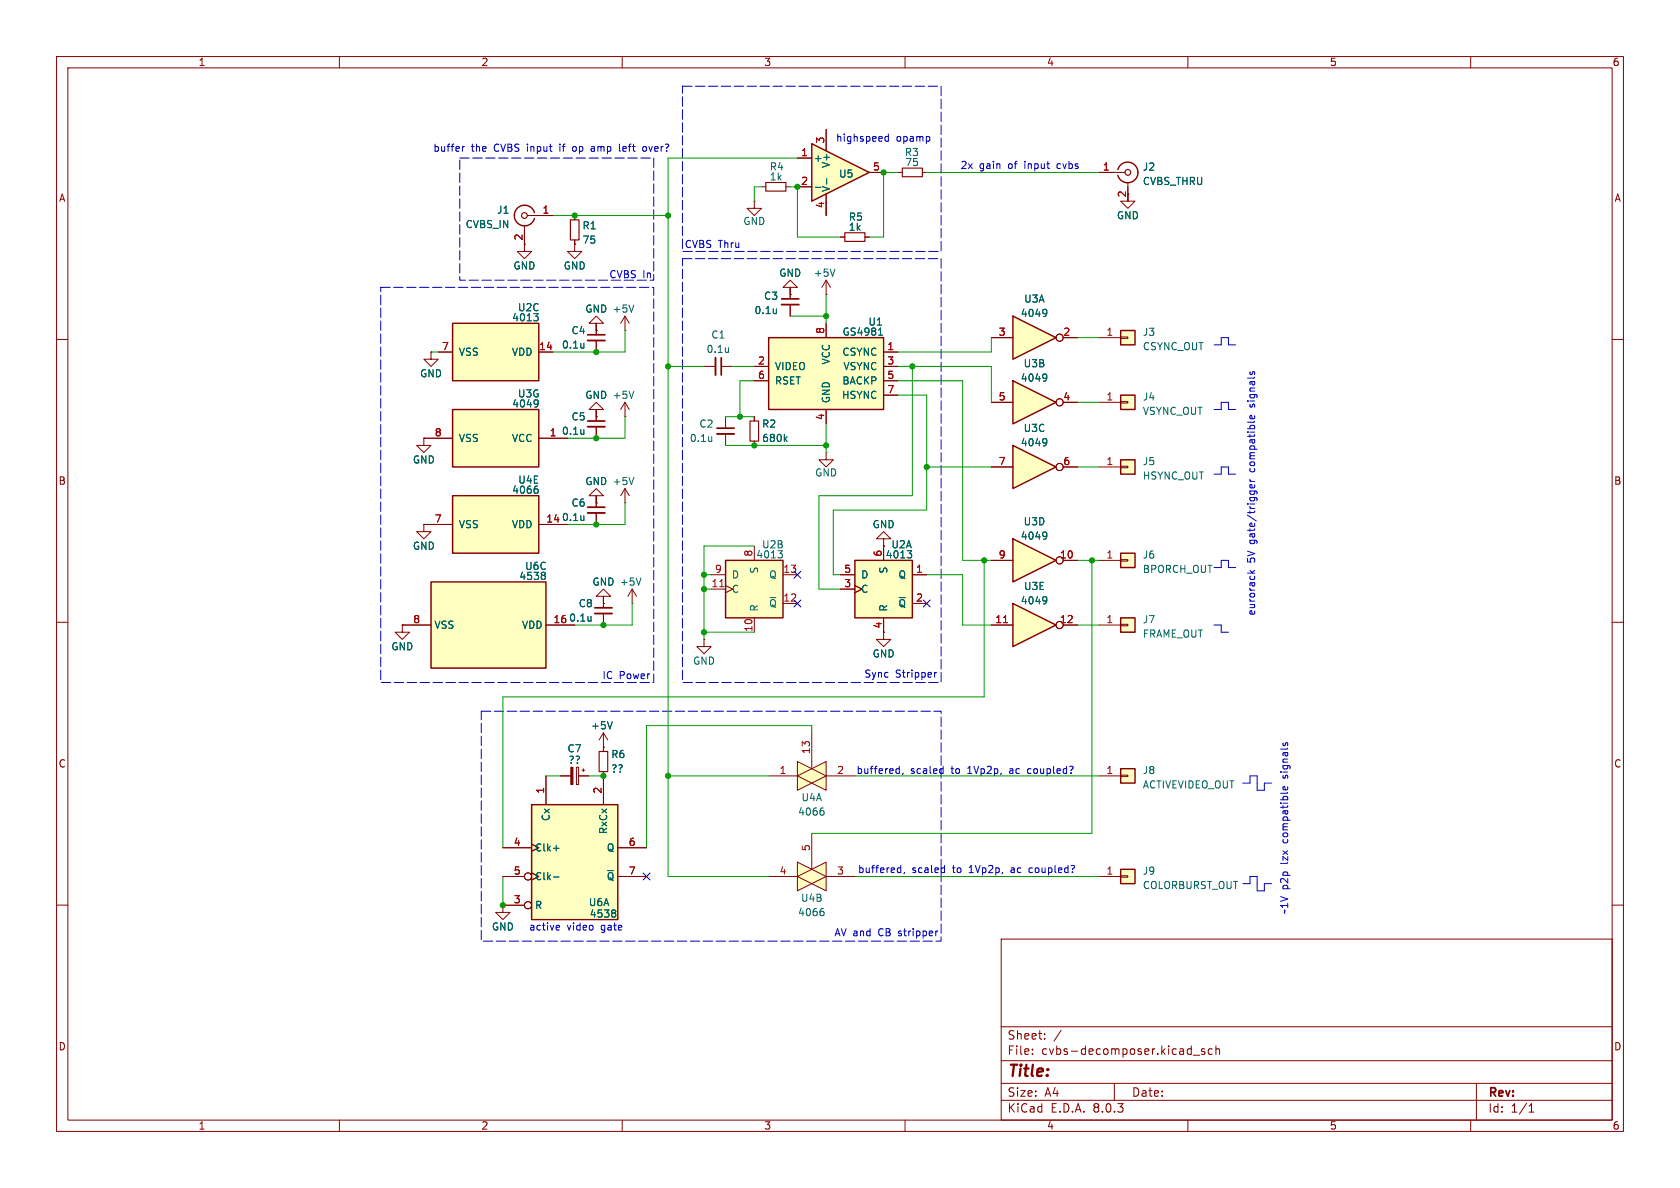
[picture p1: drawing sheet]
<svg xmlns="http://www.w3.org/2000/svg" width="297mm" height="210mm" viewBox="0 0 297 210" stroke-linecap="round" stroke-linejoin="round" font-family="sans-serif">
<g fill="none" stroke="#840000" stroke-width=".18">
<path d="M10 10h277v190h-277zM12 12h273v186h-273zM60 10v2M110 10v2M160 10v2M210 10v2M260 10v2M10 60h2M92.7 43.2v1.3h1.3l-1.3 1.2-1.3-1.2h1.3M101.6 43.2v1.3h1.3l-1.3 1.2-1.3-1.2h1.3M101.6 43.2h.1M110.5 58.4h.1"/>
<path d="M110.5 55.9l-.8 1.3M110.5 55.9v2.5M110.5 55.9l.8 1.3M285 60h2M10 110h2M106.7 105.4v2M106.7 108.5v2M285 110h2M10 160h2M285 160h2M88.9 160v1.3h1.3l-1.3 1.3-1.3-1.3h1.3M88.9 160h.1"/>
<path d="M177 166h108v32h-108zM60 198v2M110 198v2M160 198v2M177 194.5h108M177 191.5h108M177 187.5h108M177 181.5h108M182.5 186.3v.1M182.5 185.5v.1M184.7 183.6v.1M184.7 182.8v.1"/>
<path d="M187.6 182.1l-1.3 2M197 191.5v3M210 198v2M211 186.5h1.1M213 185.5l-.4-.1-.2 .2 .1 .2 .5 .2v.3h-.6M214.3 185.5l-.4-.1-.3 .3v.4l.1 .2h.6M215 185.5l.2-.1 .3 .1 .1 .9M215 184.9v1.5M260 198v2M261 191.5v6.5M270.3 196.6h.9M270.3 195.5l.4-.4v1.5"/>
</g>
<path d="M105.2 108.5h3" fill="none" stroke="#840000" stroke-width=".33"/>
<path d="M105.2 107.4h3" fill="none" stroke="#840000" stroke-width=".3"/>
<path d="M112.1 53.9l-.5 1.3M104.5 109v.8M104.5 109.7h-.1" fill="none" stroke="#006464" stroke-width=".18"/>
<g fill="#ffffc2">
<path d="M141 154.9l5-2.5v5.1z"/>
<path d="M141 152.4l5 2.5-5 2.6z"/>
</g>
<path d="M105.4 58.4v-1.2h1.3l-1.3-1.3-1.3 1.3h1.3v2M105.4 58.4h.1M105.4 60.2v2M135.9 154.9h5.1M141 154.9l5-2.5v5.1zM141 152.4l5 2.5-5 2.6zM143.5 147.3v6.4M146 154.9h5.1" fill="none" stroke="#840000" stroke-width=".18"/>
<path d="M103.2 60.7v.8M103.2 61.4v.1M145.3 160.6h.3M145.4 161.1l.3 .2v.3l-.3 .3" fill="none" stroke="#006464" stroke-width=".18"/>
<path d="M103.9 60.2h3" fill="none" stroke="#840000" stroke-width=".33"/>
<path d="M103.9 59.2h3" fill="none" stroke="#840000" stroke-width=".3"/>
<path d="M80 57.2h15.2v10.1h-15.2z" fill="#ffffc2"/>
<path d="M94.5 37.6a1.81 1.81 0 0 0-2.8-1 1.81 1.81 0 0 0 0 3 1.81 1.81 0 0 0 2.8-1M80 57.2h15.2v10.1h-15.2z" fill="none" stroke="#840000" stroke-width=".25"/>
<g fill="none" stroke="#840000" stroke-width=".18">
<path d="M92.7 39.9v3.3M93.2 38.1h4.6M101.6 38.1v.8M101.6 42.4v.8M77.5 62.2h2.5M95.2 62.2h2.6M105.4 73.7v-1.3h1.3l-1.3-1.3-1.3 1.3h1.3v2M105.4 73.7h.1M105.4 75.4v2.1M110.5 73.7h.1M110.5 71.1l-.8 1.3M110.5 71.1v2.6"/>
<path d="M110.5 71.1l.8 1.3M124.5 64.8h2M127.5 64.8h2M106.7 132.1h.1M106.7 129.5l-.8 1.3M106.7 129.5v3.3M106.7 136.4v.8M106.7 129.5l.7 1.3"/>
</g>
<path d="M94.9 55.9l.2 .3v.3l-.2 .2M95.1 55.4l-.4 .5M103.2 75.9v.9M103.2 76.7h.1M112.1 69.2l-.5 1.2M128.8 61.5v.8M128.8 62.2h-.1M108.2 127.6l-.4 1.2" fill="none" stroke="#006464" stroke-width=".18"/>
<g fill="none" stroke="#840000" stroke-width=".2">
<path d="M100.8 38.9h1.6v3.5h-1.6zM105.9 132.8h1.5v3.6h-1.5z"/>
<circle cx="92.7" cy="38.1" r=".51"/>
</g>
<path d="M103.9 75.4h3M126.5 63.2v3.1" fill="none" stroke="#840000" stroke-width=".33"/>
<path d="M103.9 74.4h3M127.5 63.2v3.1" fill="none" stroke="#840000" stroke-width=".3"/>
<path d="M198.1 153.7h2.6v2.5h-2.6z" fill="#ffffc2"/>
<path d="M133.3 73.7v.7M133.3 78v.7M194.3 154.9h3.8M198.1 154.8h1.3v.3h-1.3z" fill="none" stroke="#840000" stroke-width=".18"/>
<path d="M198.1 153.7h2.6v2.5h-2.6z" fill="none" stroke="#840000" stroke-width=".25"/>
<path d="M132.6 74.4h1.5v3.6h-1.5z" fill="none" stroke="#840000" stroke-width=".2"/>
<path d="M138.8 77.6l.3 .4M139.1 77.2l-.4 .5" fill="none" stroke="#006464" stroke-width=".18"/>
<path d="M135.9 59.7h20.3v12.7h-20.3z" fill="#ffffc2"/>
<path d="M135.9 59.7h20.3v12.7h-20.3z" fill="none" stroke="#840000" stroke-width=".25"/>
<path d="M146 57.2v2.5M128.3 73.7v2M128.3 76.7v2M133.3 64.8h2.6M133.3 67.3h2.6M146 72.4v2.5M156.2 62.2h2.5M156.2 64.8h2.5M156.2 67.3h2.5M156.2 69.9h2.5" fill="none" stroke="#840000" stroke-width=".18"/>
<path d="M155.3 59.3h.7M155.7 58v1.3M125.8 77.2v.8M125.8 77.9v.1" fill="none" stroke="#006464" stroke-width=".18"/>
<path d="M126.7 76.7h3.1" fill="none" stroke="#840000" stroke-width=".33"/>
<path d="M126.7 75.7h3.1" fill="none" stroke="#840000" stroke-width=".3"/>
<path d="M128.3 99.1h10.1v10.1h-10.1z" fill="#ffffc2"/>
<path d="M128.3 99.1h10.1v10.1h-10.1z" fill="none" stroke="#840000" stroke-width=".25"/>
<path d="M133.3 96.5v2.6M125.7 104.1h2.6M125.7 101.6h2.6M128.3 103.5l1.2 .6-1.2 .7M133.3 109.2v2.6M138.4 106.7h2.6M138.4 101.6h2.6" fill="none" stroke="#840000" stroke-width=".18"/>
<path d="M127.2 103.7h.8" fill="none" stroke="#a90000" stroke-width=".18"/>
<path d="M138.1 97.8l.2 .3v.3l-.2 .2M138.3 97.4l-.4 .4" fill="none" stroke="#006464" stroke-width=".18"/>
<path d="M151.1 99.1h10.2v10.1h-10.2z" fill="#ffffc2"/>
<path d="M151.1 99.1h10.2v10.1h-10.2z" fill="none" stroke="#840000" stroke-width=".25"/>
<path d="M156.2 96.5v2.6M124.5 113v1.3h1.2l-1.2 1.3-1.3-1.3h1.3M124.5 113h.1M148.6 101.6h2.5M148.6 104.1h2.5M151.1 103.5l1.3 .6-1.3 .7M156.2 109.2v2.6M161.3 101.6h2.5M161.3 106.7h2.5" fill="none" stroke="#840000" stroke-width=".18"/>
<path d="M160.9 97.8l.3 .3v.3l-.3 .2M161.2 97.4l-.5 .4" fill="none" stroke="#006464" stroke-width=".18"/>
<path d="M94 142.2h15.2v20.4h-15.2z" fill="#ffffc2"/>
<path d="M94 142.2h15.2v20.4h-15.2z" fill="none" stroke="#840000" stroke-width=".25"/>
<g fill="none" stroke="#840000" stroke-width=".18">
<path d="M146 80v1.3h1.3l-1.3 1.3-1.2-1.3h1.2M146 80h.1M96.5 137.2v5M106.7 137.2v5M88.9 149.9h5.1M88.9 154.9h3.8M109.2 149.9h5.1M109.2 154.9h5.1M88.9 160h3.8"/>
<circle cx="93.3" cy="154.9" r=".63"/>
<circle cx="93.3" cy="160" r=".63"/>
</g>
<path d="M97.9 150h.9M97.9 155h.9M108.6 160.9l.3 .2-.3 .3 .3 .2v.3l-.3 .2" fill="none" stroke="#006464" stroke-width=".18"/>
<path d="M198.1 109.2h2.6v2.6h-2.6z" fill="#ffffc2"/>
<path d="M156.2 95.3h-1.3l1.3-1.3 1.3 1.3h-1.3v1.2M156.2 96.5h.1M194.3 110.5h3.8M198.1 110.4h1.3v.2h-1.3z" fill="none" stroke="#840000" stroke-width=".18"/>
<path d="M198.1 109.2h2.6v2.6h-2.6z" fill="none" stroke="#840000" stroke-width=".25"/>
<g fill="#ffffc2">
<path d="M141 137.2l5-2.6v5.1z"/>
<path d="M141 134.6l5 2.6-5 2.5z"/>
</g>
<path d="M135.9 137.2h5.1M141 137.2l5-2.6v5.1zM141 134.6l5 2.6-5 2.5zM143.5 129.5v6.4M146 137.2h5.1" fill="none" stroke="#840000" stroke-width=".18"/>
<path d="M145.3 142.8h.3M145.4 143.3l.3 .2v.3l-.3 .3" fill="none" stroke="#006464" stroke-width=".18"/>
<path d="M198.1 135.9h2.6v2.5h-2.6z" fill="#ffffc2"/>
<path d="M74.9 77.5v1.2h1.3l-1.3 1.3-1.2-1.3h1.2M74.9 77.5h.1M99.1 137.2h1.8M101.9 135.6h.4v3.1h-.4zM102.3 137.2h1.8M102.9 136.1h.5M103.1 135.9v.5M194.3 137.2h3.8M198.1 137h1.3v.3h-1.3z" fill="none" stroke="#840000" stroke-width=".18"/>
<path d="M198.1 135.9h2.6v2.5h-2.6z" fill="none" stroke="#840000" stroke-width=".25"/>
<path d="M100.9 135.6h.4v3.1h-.4z" fill="#840000" stroke="#840000" stroke-width=".18"/>
<path d="M179.1 106.7l7.6 3.8-7.6 3.8z" fill="#ffffc2"/>
<path d="M179.1 106.7l7.6 3.8-7.6 3.8z" fill="none" stroke="#840000" stroke-width=".25"/>
<g fill="none" stroke="#840000" stroke-width=".18">
<path d="M139.7 50.8v2M139.7 53.8v2.1M148.6 41.9h.8M152.9 41.9h.8M76.2 62.2v1.3h1.3l-1.3 1.3-1.3-1.3h1.3M76.2 62.2h.1M156.2 111.8v1.2h1.3l-1.3 1.3-1.3-1.3h1.3M175.3 110.5h3.8M188 110.5h2.5"/>
<circle cx="187.3" cy="110.5" r=".63"/>
</g>
<path d="M177.4 110.1h.7" fill="none" stroke="#a90000" stroke-width=".18"/>
<path d="M137.3 54.6v.8M137.3 55.3l-.1 .1M184.8 105.5l.2 .1a1.03 1.03 0 0 1-.2 1.1M185.1 106l-.3 .3" fill="none" stroke="#006464" stroke-width=".18"/>
<path d="M149.4 41.1h3.5v1.6h-3.5z" fill="none" stroke="#840000" stroke-width=".2"/>
<path d="M138.2 53.8h3" fill="none" stroke="#840000" stroke-width=".33"/>
<path d="M138.2 52.8h3" fill="none" stroke="#840000" stroke-width=".3"/>
<path d="M198.1 97.8h2.6v2.5h-2.6z" fill="#ffffc2"/>
<path d="M194.3 99.1h3.8M198.1 98.9h1.3v.3h-1.3z" fill="none" stroke="#840000" stroke-width=".18"/>
<path d="M198.1 97.8h2.6v2.5h-2.6z" fill="none" stroke="#840000" stroke-width=".25"/>
<path d="M198.1 81.3h2.6v2.5h-2.6z" fill="#ffffc2"/>
<path d="M133.3 35.6v1.2h1.3l-1.3 1.3-1.2-1.3h1.2M133.3 35.6h.1M134.6 33h.8M138.9 33h.8M139.7 50.8h-1.3l1.3-1.3 1.3 1.3h-1.3v1.3M139.7 52.1h.1M146 52.1h.1M146 49.5l-.7 1.3M146 49.5v2.6M146 49.5l.8 1.3M194.3 82.6h3.8M198.1 82.4h1.3v.3h-1.3z" fill="none" stroke="#840000" stroke-width=".18"/>
<path d="M198.1 81.3h2.6v2.5h-2.6z" fill="none" stroke="#840000" stroke-width=".25"/>
<path d="M147.6 47.6l-.4 1.2" fill="none" stroke="#006464" stroke-width=".18"/>
<path d="M135.4 32.3h3.5v1.5h-3.5z" fill="none" stroke="#840000" stroke-width=".2"/>
<path d="M179.1 78.7l7.6 3.9-7.6 3.8z" fill="#ffffc2"/>
<path d="M179.1 78.7l7.6 3.9-7.6 3.8z" fill="none" stroke="#840000" stroke-width=".25"/>
<g fill="none" stroke="#840000" stroke-width=".18">
<path d="M175.3 82.6h3.8M188 82.6h2.5"/>
<circle cx="187.3" cy="82.5" r=".63"/>
</g>
<path d="M184.8 77.5l.2 .2a1.03 1.03 0 0 1-.2 1.1M185.1 78.1l-.3 .2" fill="none" stroke="#006464" stroke-width=".18"/>
<path d="M179.1 67.3l7.6 3.8-7.6 3.8z" fill="#ffffc2"/>
<path d="M179.1 67.3l7.6 3.8-7.6 3.8z" fill="none" stroke="#840000" stroke-width=".25"/>
<g fill="none" stroke="#840000" stroke-width=".18">
<path d="M175.3 71.1h3.8M188 71.1h2.5"/>
<circle cx="187.3" cy="71.1" r=".63"/>
</g>
<path d="M184.8 66.1l.2 .1a1.03 1.03 0 0 1-.2 1.1M185.1 66.7l-.3 .2" fill="none" stroke="#006464" stroke-width=".18"/>
<path d="M179.1 95.3l7.6 3.8-7.6 3.8z" fill="#ffffc2"/>
<path d="M179.1 95.3l7.6 3.8-7.6 3.8z" fill="none" stroke="#840000" stroke-width=".25"/>
<g fill="none" stroke="#840000" stroke-width=".18">
<path d="M175.3 99.1h3.8M188 99.1h2.5"/>
<circle cx="187.3" cy="99.1" r=".63"/>
</g>
<path d="M184.8 94.1l.2 .1a1.03 1.03 0 0 1-.2 1.1M185.1 94.6l-.3 .2" fill="none" stroke="#006464" stroke-width=".18"/>
<path d="M80 72.4h15.2v10.2h-15.2z" fill="#ffffc2"/>
<path d="M80 72.4h15.2v10.2h-15.2z" fill="none" stroke="#840000" stroke-width=".25"/>
<path d="M74.9 77.5h5.1M95.2 77.5h5.1" fill="none" stroke="#840000" stroke-width=".18"/>
<path d="M95.1 70.9a.94 .94 0 0 1-.2 1M95.1 71.2l-.2 .3" fill="none" stroke="#006464" stroke-width=".18"/>
<path d="M143.5 25.4l10.2 5.1-10.2 5.1z" fill="#ffffc2"/>
<path d="M143.5 25.4l10.2 5.1-10.2 5.1zM197.6 30a1.82 1.82 0 0 1 2.8-1 1.82 1.82 0 0 1 0 3 1.82 1.82 0 0 1-2.8-1" fill="none" stroke="#840000" stroke-width=".25"/>
<path d="M141 27.9h2.5M141 33h2.5M146 22.9v3.8M146 34.3v3.8M153.7 30.5h2.5M194.3 30.5h4.6M199.4 32.3v3.3M74.9 92.7v1.3h1.3l-1.3 1.3-1.2-1.3h1.2M74.9 92.7h.1M71.1 110.5v1.3h1.3l-1.3 1.2-1.3-1.2h1.3M71.1 110.5h.1" fill="none" stroke="#840000" stroke-width=".18"/>
<path d="M144.2 33.1h.9M146.1 31.6v.9" fill="none" stroke="#006464" stroke-width=".18"/>
<circle cx="199.4" cy="30.5" r=".51" fill="none" stroke="#840000" stroke-width=".2"/>
<path d="M198.1 58.4h2.6v2.6h-2.6z" fill="#ffffc2"/>
<path d="M194.3 59.7h3.8M198.1 59.6h1.3v.2h-1.3z" fill="none" stroke="#840000" stroke-width=".18"/>
<path d="M198.1 58.4h2.6v2.6h-2.6z" fill="none" stroke="#840000" stroke-width=".25"/>
<path d="M179.1 55.9l7.6 3.8-7.6 3.8z" fill="#ffffc2"/>
<path d="M179.1 55.9l7.6 3.8-7.6 3.8z" fill="none" stroke="#840000" stroke-width=".25"/>
<g fill="none" stroke="#840000" stroke-width=".18">
<path d="M158.7 30.5h.8M163.1 30.5h.7M199.4 34.3v1.3h1.3l-1.3 1.2-1.3-1.2h1.3M175.3 59.7h3.8M188 59.7h2.5"/>
<circle cx="187.3" cy="59.7" r=".63"/>
</g>
<path d="M184.8 54.7l.2 .1a1.03 1.03 0 0 1-.2 1.1M185.1 55.2l-.3 .3" fill="none" stroke="#006464" stroke-width=".18"/>
<path d="M159.5 29.7h3.6v1.5h-3.6z" fill="none" stroke="#840000" stroke-width=".2"/>
<path d="M80 87.6h15.2v10.2h-15.2z" fill="#ffffc2"/>
<path d="M80 87.6h15.2v10.2h-15.2z" fill="none" stroke="#840000" stroke-width=".25"/>
<path d="M74.9 92.7h5.1M95.2 92.7h5.1M105.4 88.9v-1.3h1.3l-1.3-1.2-1.3 1.2h1.3v2.1M105.4 88.9h.1M105.4 90.7v2" fill="none" stroke="#840000" stroke-width=".18"/>
<path d="M94.9 86.4l.2 .2v.4l-.2 .2M103.2 91.2v.8M103.2 91.9v.1" fill="none" stroke="#006464" stroke-width=".18"/>
<path d="M103.9 90.7h3" fill="none" stroke="#840000" stroke-width=".33"/>
<path d="M103.9 89.7h3" fill="none" stroke="#840000" stroke-width=".3"/>
<path d="M198.1 69.9h2.6v2.5h-2.6z" fill="#ffffc2"/>
<path d="M194.3 71.1h3.8M198.1 71h1.3v.2h-1.3zM110.5 88.9h.1M110.5 86.4l-.8 1.2M110.5 86.4v2.5M110.5 86.4l.8 1.2M106.7 105.4h-1.3l1.3-1.3 1.2 1.3h-1.2v1.3M106.7 106.7h.1M111.8 106.7h.1M111.8 104.1l-.8 1.3M111.8 104.1v2.6M111.8 104.1l.7 1.3" fill="none" stroke="#840000" stroke-width=".18"/>
<path d="M198.1 69.9h2.6v2.5h-2.6z" fill="none" stroke="#840000" stroke-width=".25"/>
<path d="M112.1 84.4l-.5 1.3M113.3 102.2l-.4 1.2" fill="none" stroke="#006464" stroke-width=".18"/>
<path d="M76.2 102.9h20.3v15.2h-20.3z" fill="#ffffc2"/>
<path d="M76.2 102.9h20.3v15.2h-20.3z" fill="none" stroke="#840000" stroke-width=".25"/>
<g fill="none" stroke="#840000" stroke-width=".18">
<path d="M95.2 38.1h2.6M101.6 38.1v.8M141 27.9h2.5M141 33h2.5M146 22.9v3.8M146 34.3v3.8M153.7 30.5h2.5M194.3 30.5h2.5M199.4 33v2.6M92.7 40.6v2.6M101.6 43.2h.1M101.6 42.4v.8"/>
<path d="M105.4 58.4h.1M105.4 57.2v2M139.7 52.1h.1M139.7 50.8v2M139.7 53.8v2.1M146 57.2v2.5M148.6 41.9h.8M152.9 41.9h.8M175.3 59.7h3.8M188 59.7h2.5M74.9 77.5h.1M74.9 77.5h5.1"/>
<path d="M76.2 62.2h.1M77.5 62.2h2.5M95.2 77.5h5.1M95.2 62.2h2.6M105.4 73.7h.1M105.4 60.2v2M105.4 72.4v2M105.4 75.4v2.1M133.3 64.8h2.6M133.3 67.3h2.6M133.3 73.7v.7M133.3 78v.7"/>
<path d="M146 72.4v2.5M156.2 62.2h2.5M156.2 64.8h2.5M156.2 67.3h2.5M156.2 69.9h2.5M175.3 71.1h3.8M188 71.1h2.5M74.9 92.7h.1M74.9 92.7h5.1M95.2 92.7h5.1M105.4 88.9h.1M105.4 87.6v2.1"/>
<path d="M105.4 90.7v2M156.2 96.5h.1M156.2 96.5v2.6M175.3 82.6h3.8M175.3 99.1h3.8M188 82.6h2.5M188 99.1h2.5M71.1 110.5h.1M71.1 110.5h5.1M96.5 110.5h5.1M106.7 106.7h.1M106.7 105.4v2"/>
<path d="M106.7 108.5v2M148.6 101.6h2.5M148.6 104.1h2.5M151.1 103.5l1.3 .6-1.3 .7M156.2 109.2v2.6M161.3 101.6h2.5M161.3 106.7h2.5M175.3 110.5h3.8M188 110.5h2.5M96.5 137.2v5M99.1 137.2h1.8M102.3 137.2h1.8"/>
<path d="M106.7 132.1h.1M106.7 132.1v.7M106.7 136.4v5.8M88.9 149.9h5.1M88.9 154.9h3.8M109.2 149.9h5.1M109.2 154.9h5.1M88.9 160h.1M88.9 160h3.8"/>
<circle cx="187.3" cy="59.7" r=".63"/>
<circle cx="187.3" cy="71.1" r=".63"/>
<circle cx="187.3" cy="99.1" r=".63"/>
<circle cx="187.3" cy="82.5" r=".63"/>
<circle cx="187.3" cy="110.5" r=".63"/>
<circle cx="93.3" cy="154.9" r=".63"/>
<circle cx="93.3" cy="160" r=".63"/>
</g>
<g fill="none" stroke="#006464" stroke-width=".18">
<path d="M144.2 33.1h.9M146.1 31.6v.9M94.9 55.9l.2 .3v.3l-.2 .2M95.1 55.4l-.4 .5M137.3 54.6v.8M137.3 55.3l-.1 .1M155.3 59.3h.7M155.7 58v1.3M184.8 54.7l.2 .1a1.03 1.03 0 0 1-.2 1.1M185.1 55.2l-.3 .3M95.1 70.9a.94 .94 0 0 1-.2 1M95.1 71.2l-.2 .3"/>
<path d="M103.2 60.7v.8M103.2 75.9v.9M103.2 76.7h.1M103.2 61.4v.1M138.8 77.6l.3 .4M139.1 77.2l-.4 .5M184.8 77.5l.2 .2a1.03 1.03 0 0 1-.2 1.1M184.8 66.1l.2 .1a1.03 1.03 0 0 1-.2 1.1M185.1 78.1l-.3 .2M185.1 66.7l-.3 .2M94.9 86.4l.2 .2v.4l-.2 .2M103.2 91.2v.8"/>
<path d="M103.2 91.9v.1M160.9 97.8l.3 .3v.3l-.3 .2M161.2 97.4l-.5 .4M184.8 94.1l.2 .1a1.03 1.03 0 0 1-.2 1.1M185.1 94.6l-.3 .2M96.4 101.6l-.2 .1 .2 .2v.3l-.2 .2M104.5 109v.8M104.5 109.7h-.1M184.8 105.5l.2 .1a1.03 1.03 0 0 1-.2 1.1M185.1 106l-.3 .3M108.2 127.6l-.4 1.2M97.9 150h.9"/>
<path d="M97.9 155h.9M108.6 160.9l.3 .2-.3 .3 .3 .2v.3l-.3 .2"/>
</g>
<g fill="none" stroke="#0000c2" stroke-width=".18">
<path d="M81.8 25.9v.8M82.1 25.9l-.3 .2M101.3 26l-.1 .1 .1 .6M104.9 25.9l-.3 .1M105 26.3h-.3l-.2 .1 .1 .3h.4M109.5 25.5v1.1l.2 .1M113.7 26l.2-.1 .3 .1 .1 .5-.1 .2h-.3l-.2-.1zM157.1 23.7v1.3M157.1 24.2l-.4-.1-.2 .3 .1 .5h.5M214.6 61h1.3v-1.3h1.3v1.3h1.2M214.6 72.4h1.3v-1.3h1.3v1.3h1.2M221.8 73.5v.4l-.2 .1h-.6v-.5l.3-.1 .1 .6"/>
<path d="M214.6 83.8h1.3v-1.2h1.3v1.2h1.2M221 84.7l.2 .4M221 85.1h.8M221.8 85.7v.4l-.2 .1h-.6v-.5l.3-.1 .1 .6M165.2 118.9v.8M165.6 118.9l-.4 .2M214.6 110.5h1.3v1.3h1.3M214.6 100.3h1.3v-1.2h1.3v1.2h1.2M220.5 101.3h1.3M221 100.8l.5 .5M221.8 100.8l-.5 .4M158.6 135.9h.4"/>
<path d="M159 135.5v1.2M159 136.7h-.4M159.7 136.7l-.2 .2M166.4 135.9h.3M166.7 136.7h-.3M166.7 135.5v1.2M181.9 135.9l-.2 .2v.4l.2 .2M219.7 138.4h1.3v-1.2h1.2v2.5h1.3v-1.3h1.3M227.6 139.1l.1 .3-.2 .2h-.6v-.5l.2-.1 .1 .6M158.9 153.4l.3 .1M159.2 153v1.3M159.2 154.2l-.3 .1"/>
<path d="M159.9 154.2l-.1 .2M166.6 153.4l.4 .1M167 154.2l-.4 .1M167 153v1.3M182.2 153.4l-.3 .2v.4l.3 .3M219.7 156.2h1.3v-1.3h1.2v2.6h1.3v-1.3h1.3M98.5 163.6h.4v.3l-.6 .1M98.9 164.4h-.4M165.8 164.6h-.3"/>
</g>
<path d="M120.6 15.2h45.8v29.3h-45.8zM81.3 27.9h34.3v21.6h-34.3zM67.3 50.8h48.3v69.9h-48.3zM120.6 45.7h45.8v75h-45.8zM85.1 125.7h81.3v40.7h-81.3z" fill="none" stroke="#0000c2" stroke-width=".18" stroke-dasharray="1.7 .6"/>
<g fill="none" stroke="#009600" stroke-width=".18">
<path d="M97.8 38.1h20.3M134.6 33h-1.3v2.6M139.7 33h1.3v8.9h7.6M141 27.9h-22.9v127h17.8M146 35.6v2.5M158.7 30.5h-2.5v11.4h-2.5M163.8 30.5h30.5M105.4 57.2v1.2M110.5 58.4v3.8h-12.7M139.7 55.9h6.3M139.7 50.8v1.3M146 52.1v5.1"/>
<path d="M175.3 59.7v2.5h-16.6M190.5 59.7h3.8M76.2 62.2h1.3M105.4 72.4v1.3M110.5 73.7v3.8h-10.2M118.1 64.8h6.4M128.3 78.7h17.7M128.3 73.7h5M129.5 64.8h3.8M133.3 67.3h-2.5v6.4M146 74.9v5.1M158.7 69.9h5.1v20.3h-16.5v11.4h1.3"/>
<path d="M158.7 67.3h11.5v31.8h5.1M158.7 64.8h16.6v6.3M161.3 64.8v22.8h-16.5v16.5h3.8M190.5 71.1h3.8M105.4 87.6v1.3M110.5 88.9v3.8h-10.2M133.3 96.5h-8.8v16.5M163.8 82.6h11.5M174 99.1v24.1h-85.1v26.7M190.5 99.1h3.8M190.5 82.6h3.8M193 99.1v48.2h-49.5"/>
<path d="M106.7 105.4v1.3M111.8 106.7v3.8h-10.2M124.5 101.6h1.2M124.5 111.8h8.8M124.5 104.1h1.2M163.8 101.6h6.4v8.9h5.1M190.5 110.5h3.8M96.5 137.2h2.6M104.1 137.2h2.6M118.1 137.2h17.8M143.5 129.5v-1.2h-29.2v21.6M151.1 137.2h43.2"/>
<path d="M88.9 154.9v5.1M151.1 154.9h43.2"/>
</g>
<path d="M140.4 101l1.2 1.2M140.4 106.1l1.2 1.2M141.6 101l-1.2 1.2M141.6 106.1l-1.2 1.2M163.2 106.1l1.2 1.2M164.4 106.1l-1.2 1.2M113.7 154.3l1.2 1.2M114.9 154.3l-1.2 1.2" fill="none" stroke="#000084" stroke-width=".18"/>
<path d="M177.4 110.1h.7" fill="none" stroke="#a90000" stroke-width=".18"/>
<g fill="#009600" stroke="#009600" stroke-width=".18">
<circle cx="193" cy="99.1" r=".46"/>
<circle cx="118.1" cy="137.2" r=".46"/>
<circle cx="88.9" cy="160" r=".46"/>
<circle cx="106.7" cy="137.2" r=".46"/>
<circle cx="106.7" cy="110.5" r=".46"/>
<circle cx="105.4" cy="92.7" r=".46"/>
<circle cx="105.4" cy="77.5" r=".46"/>
<circle cx="141" cy="33" r=".46"/>
<circle cx="146" cy="55.9" r=".46"/>
<circle cx="156.2" cy="30.5" r=".46"/>
<circle cx="124.5" cy="104.1" r=".46"/>
<circle cx="124.5" cy="111.8" r=".46"/>
<circle cx="124.5" cy="101.6" r=".46"/>
<circle cx="163.8" cy="82.6" r=".46"/>
<circle cx="146" cy="78.7" r=".46"/>
<circle cx="161.3" cy="64.8" r=".46"/>
<circle cx="174" cy="99.1" r=".46"/>
<circle cx="133.3" cy="78.7" r=".46"/>
<circle cx="130.8" cy="73.7" r=".46"/>
<circle cx="118.1" cy="38.1" r=".46"/>
<circle cx="105.4" cy="62.2" r=".46"/>
<circle cx="118.1" cy="64.8" r=".46"/>
<circle cx="101.6" cy="38.1" r=".46"/>
</g>
<text font-size="2.8" fill="#840000" x="178" y="190.9">Title:</text>
<g font-size="2.1" fill="#840000">
<text x="178" y="184">Sheet:</text>
<text x="178" y="186.7">File:</text>
<text x="184.1" y="186.7">cvbs-decomposer.kicad_sch</text>
<text x="178" y="196.9">KiCad</text>
<text x="178" y="194.1">Size:</text>
<text x="184.7" y="194.1">A4</text>
<text x="185.7" y="196.9">E.D.A.</text>
<text x="193.3" y="196.9">8.0.3</text>
<text x="200" y="194.1">Date:</text>
<text x="263" y="194.3">Rev:</text>
<text x="263" y="196.9">Id:</text>
<text x="267.1" y="196.9">1/1</text>
</g>
<g font-size="1.8" fill="#840000">
<text x="35" y="11.9">1</text>
<text x="85" y="11.9">2</text>
<text x="135" y="11.9">3</text>
<text x="185" y="11.9">4</text>
<text x="235" y="11.9">5</text>
<text x="285" y="11.9">6</text>
<text x="10.3" y="35.9">A</text>
<text x="199.1" y="35" transform="rotate(-90 199.1 35)">2</text>
<text x="285.3" y="35.9">A</text>
<text x="92.5" y="42.6" transform="rotate(-90 92.5 42.6)">2</text>
<text x="10.3" y="85.9">B</text>
<text x="285.3" y="85.9">B</text>
<text x="10.3" y="135.9">C</text>
<text x="285.3" y="135.9">C</text>
<text x="10.3" y="185.9">D</text>
<text x="285.3" y="185.9">D</text>
<text x="35" y="199.9">1</text>
<text x="85" y="199.9">2</text>
<text x="135" y="199.9">3</text>
<text x="185" y="199.9">4</text>
<text x="235" y="199.9">5</text>
<text x="285" y="199.9">6</text>
</g>
<g font-size="1.8" fill="#0000c2">
<text x="76.5" y="27">buffer</text>
<text x="83.3" y="27">the</text>
<text x="87.4" y="27">CVBS input</text>
<text x="99.4" y="27">if</text>
<text x="101.9" y="27">op</text>
<text x="105.4" y="27">amp</text>
<text x="110.5" y="27">left</text>
<text x="114.9" y="27">over?</text>
<text x="147.7" y="25.3">highspeed</text>
<text x="158.4" y="25.3">opamp</text>
<text x="169.7" y="30.1">2x</text>
<text x="173.1" y="30.1">gain</text>
<text x="178.3" y="30.1">of</text>
<text x="181.4" y="30.1">input</text>
<text x="187.3" y="30.1">cvbs</text>
<text x="121" y="44">CVBS Thru</text>
<text x="107.6" y="49.4">CVBS In</text>
<text x="222.1" y="71.5" transform="rotate(-90 222.1 71.5)">signals</text>
<text x="222.1" y="83.1" transform="rotate(-90 222.1 83.1)">compatible</text>
<text x="222.1" y="99.5" transform="rotate(-90 222.1 99.5)">5V</text>
<text x="222.1" y="96" transform="rotate(-90 222.1 96)">gate/trigger</text>
<text x="222.1" y="108.9" transform="rotate(-90 222.1 108.9)">eurorack</text>
<text x="152.7" y="120">Sync</text>
<text x="158.3" y="120">Stripper</text>
<text x="106.4" y="120.2">IC</text>
<text x="109.5" y="120.2">Power</text>
<text x="151.3" y="137">buffered,</text>
<text x="161" y="137">scaled</text>
<text x="168.3" y="137">to</text>
<text x="171.3" y="137">1Vp2p,</text>
<text x="178.9" y="137">ac</text>
<text x="182.3" y="137">coupled?</text>
<text x="227.9" y="137.1" transform="rotate(-90 227.9 137.1)">signals</text>
<text x="227.9" y="148.7" transform="rotate(-90 227.9 148.7)">compatible</text>
<text x="151.6" y="154.5">buffered,</text>
<text x="161.2" y="154.5">scaled</text>
<text x="168.6" y="154.5">to</text>
<text x="171.6" y="154.5">1Vp2p,</text>
<text x="179.2" y="154.5">ac</text>
<text x="182.6" y="154.5">coupled?</text>
<text x="227.9" y="152.6" transform="rotate(-90 227.9 152.6)">lzx</text>
<text x="227.9" y="161.7" transform="rotate(-90 227.9 161.7)">~1V p2p</text>
<text x="93.4" y="164.7">active</text>
<text x="100.2" y="164.7">video</text>
<text x="106.4" y="164.7">gate</text>
<text x="147.4" y="165.7">AV and</text>
<text x="155.4" y="165.7">CB</text>
<text x="159.1" y="165.7">stripper</text>
</g>
<g font-size="1.8" fill="#a90000">
<text x="141.5" y="27.7">1</text>
<text x="145.8" y="25.5" transform="rotate(-90 145.8 25.5)">3</text>
<text x="141.5" y="32.8">2</text>
<text x="154.2" y="30.2">5</text>
<text x="194.9" y="30.2">1</text>
<text x="95.8" y="37.8">1</text>
<text x="145.8" y="36.9" transform="rotate(-90 145.8 36.9)">4</text>
<text x="145.8" y="59.1" transform="rotate(-90 145.8 59.1)">8</text>
<text x="176.5" y="59.4">3</text>
<text x="187.9" y="59.4">2</text>
<text x="195.5" y="59.4">1</text>
<text x="78" y="62">7</text>
<text x="95.2" y="62">14</text>
<text x="133.9" y="64.5">2</text>
<text x="156.8" y="62">1</text>
<text x="156.8" y="64.5">3</text>
<text x="133.9" y="67.1">6</text>
<text x="156.8" y="67.1">5</text>
<text x="156.8" y="69.6">7</text>
<text x="176.5" y="70.9">5</text>
<text x="187.9" y="70.9">4</text>
<text x="195.5" y="70.9">1</text>
<text x="76.8" y="77.2">8</text>
<text x="97.1" y="77.2">1</text>
<text x="145.8" y="74.4" transform="rotate(-90 145.8 74.4)">4</text>
<text x="176.5" y="82.3">7</text>
<text x="187.9" y="82.3">6</text>
<text x="195.5" y="82.3">1</text>
<text x="76.8" y="92.5">7</text>
<text x="96.5" y="92.5">14</text>
<text x="126.3" y="101.3">9</text>
<text x="133.1" y="98.5" transform="rotate(-90 133.1 98.5)">8</text>
<text x="138.4" y="101.3">13</text>
<text x="149.2" y="101.3">5</text>
<text x="156" y="98.5" transform="rotate(-90 156 98.5)">6</text>
<text x="161.9" y="101.3">1</text>
<text x="176.5" y="98.8">9</text>
<text x="187.3" y="98.8">10</text>
<text x="195.5" y="98.8">1</text>
<text x="125.7" y="103.9">11</text>
<text x="138.4" y="106.4">12</text>
<text x="149.2" y="103.9">3</text>
<text x="161.9" y="106.4">2</text>
<text x="73" y="110.2">8</text>
<text x="97.7" y="110.2">16</text>
<text x="133.1" y="111.8" transform="rotate(-90 133.1 111.8)">10</text>
<text x="156" y="111.2" transform="rotate(-90 156 111.2)">4</text>
<text x="175.9" y="110.2">11</text>
<text x="187.3" y="110.2">12</text>
<text x="195.5" y="110.2">1</text>
<text x="137.7" y="136.9">1</text>
<text x="143.3" y="133.4" transform="rotate(-90 143.3 133.4)">13</text>
<text x="147.9" y="136.9">2</text>
<text x="195.5" y="136.9">1</text>
<text x="96.3" y="140.4" transform="rotate(-90 96.3 140.4)">1</text>
<text x="106.4" y="140.4" transform="rotate(-90 106.4 140.4)">2</text>
<text x="90.7" y="149.6">4</text>
<text x="111.1" y="149.6">6</text>
<text x="90.7" y="154.7">5</text>
<text x="111.1" y="154.7">7</text>
<text x="137.7" y="154.7">4</text>
<text x="143.3" y="150.6" transform="rotate(-90 143.3 150.6)">5</text>
<text x="147.9" y="154.7">3</text>
<text x="195.5" y="154.7">1</text>
<text x="90.7" y="159.8">3</text>
</g>
<g font-size="1.8" fill="#006464">
<text x="143.8" y="28.8">+</text>
<text x="146.9" y="29.8" transform="rotate(-90 146.9 29.8)">V+</text>
<text x="159.9" y="27.8">R3</text>
<text x="159.9" y="29.6">75</text>
<text x="136" y="32.1">1k</text>
<text x="136" y="30.3">R4</text>
<text x="146.9" y="34" transform="rotate(-90 146.9 34)">V-</text>
<text x="148.2" y="31.6">U5</text>
<text x="201.9" y="30.4">J2</text>
<text x="201.9" y="32.9">CVBS_THRU</text>
<text x="82.2" y="40.5">CVBS_IN</text>
<text x="87.8" y="38">J1</text>
<text x="102.9" y="40.7">R1</text>
<text x="131.3" y="40">GND</text>
<text x="149.9" y="41">1k</text>
<text x="150" y="39.2">R5</text>
<text x="197.4" y="39">GND</text>
<text x="90.7" y="47.9">GND</text>
<text x="99.6" y="47.9">GND</text>
<text x="102.9" y="43.3">75</text>
<text x="135" y="53.2">C3</text>
<text x="137.7" y="49.1">GND</text>
<text x="143.8" y="49.1">+5V</text>
<text x="181" y="53.7">U3A</text>
<text x="90.4" y="57">4013</text>
<text x="91.5" y="55.2">U2C</text>
<text x="100.9" y="59.3">C4</text>
<text x="103.4" y="55.5">GND +5V</text>
<text x="103.4" y="55.5">GND</text>
<text x="133.3" y="55.7">0.1u</text>
<text x="148.9" y="59.5">GS4981</text>
<text x="153.4" y="57.8">U1</text>
<text x="180.4" y="56.2">4049</text>
<text x="201.9" y="59.6">J3</text>
<text x="81" y="63.1">VSS</text>
<text x="90.4" y="63.1">VDD</text>
<text x="99.2" y="61.8">0.1u</text>
<text x="124.8" y="62.6">0.1u</text>
<text x="125.7" y="60">C1</text>
<text x="136.9" y="65.6">VIDEO</text>
<text x="146.9" y="64.5" transform="rotate(-90 146.9 64.5)">VCC</text>
<text x="148.8" y="63.1">CSYNC</text>
<text x="149" y="65.6">VSYNC</text>
<text x="180.9" y="65.1">U3B</text>
<text x="201.9" y="62.1">CSYNC_OUT</text>
<text x="74.2" y="66.9">GND</text>
<text x="91.5" y="70.5">U3G</text>
<text x="103.4" y="70.7">GND +5V</text>
<text x="103.4" y="70.7">GND</text>
<text x="136.9" y="68.2">RSET</text>
<text x="146.9" y="71.4" transform="rotate(-90 146.9 71.4)">GND</text>
<text x="148.8" y="70.7">HSYNC</text>
<text x="148.8" y="68.2">BACKP</text>
<text x="180.4" y="67.7">4049</text>
<text x="201.9" y="71">J4</text>
<text x="90.4" y="72.2">4049</text>
<text x="99.2" y="77.1">0.1u</text>
<text x="100.9" y="74.5">C5</text>
<text x="123.5" y="75.8">C2</text>
<text x="134.6" y="75.8">R2</text>
<text x="180.9" y="76.6">U3C</text>
<text x="201.9" y="73.5">VSYNC_OUT</text>
<text x="72.9" y="82.1">GND</text>
<text x="81" y="78.3">VSS</text>
<text x="90.4" y="78.3">VCC</text>
<text x="121.9" y="78.3">0.1u</text>
<text x="134.6" y="78.3">680k</text>
<text x="180.4" y="79.1">4049</text>
<text x="201.9" y="82.4">J5</text>
<text x="90.4" y="87.5">4066</text>
<text x="91.5" y="85.7">U4E</text>
<text x="100.9" y="89.8">C6</text>
<text x="103.4" y="86">GND +5V</text>
<text x="103.4" y="86">GND</text>
<text x="144" y="84.4">GND</text>
<text x="201.9" y="85">HSYNC_OUT</text>
<text x="81" y="93.6">VSS</text>
<text x="90.4" y="93.6">VDD</text>
<text x="99.2" y="92.3">0.1u</text>
<text x="154.2" y="93.6">GND</text>
<text x="180.4" y="95.6">4049</text>
<text x="180.9" y="93.1">U3D</text>
<text x="72.9" y="97.4">GND</text>
<text x="92.7" y="100.9">U6C</text>
<text x="133.6" y="98.9">4013</text>
<text x="134.2" y="101.5" transform="rotate(-90 134.2 101.5)">S</text>
<text x="134.6" y="97.1">U2B</text>
<text x="156.5" y="98.9">4013</text>
<text x="157.1" y="101.5" transform="rotate(-90 157.1 101.5)">S</text>
<text x="157.5" y="97.1">U2A</text>
<text x="201.9" y="98.9">J6</text>
<text x="201.9" y="101.5">BPORCH_OUT</text>
<text x="91.7" y="102.7">4538</text>
<text x="102.2" y="107.5">C8</text>
<text x="104.6" y="103.7">GND +5V</text>
<text x="104.6" y="103.7">GND</text>
<text x="129.3" y="105">C</text>
<text x="129.3" y="102.5">D</text>
<text x="135.9" y="107.5">~{Q}</text>
<text x="135.9" y="102.5">Q</text>
<text x="152.1" y="105">C</text>
<text x="152.1" y="102.5">D</text>
<text x="158.7" y="102.5">Q</text>
<text x="158.7" y="107.5">~{Q}</text>
<text x="180.4" y="107">4049</text>
<text x="180.9" y="104.5">U3E</text>
<text x="76.7" y="111.4">VSS</text>
<text x="92.2" y="111.4">VDD</text>
<text x="100.5" y="110.1">0.1u</text>
<text x="134.2" y="108.2" transform="rotate(-90 134.2 108.2)">R</text>
<text x="157.1" y="108.2" transform="rotate(-90 157.1 108.2)">R</text>
<text x="201.9" y="110.4">J7</text>
<text x="201.9" y="112.9">FRAME_OUT</text>
<text x="69.1" y="115.2">GND</text>
<text x="122.4" y="117.7">GND</text>
<text x="154.2" y="116.4">GND</text>
<text x="104.4" y="129.1">+5V</text>
<text x="100.2" y="133.2">C7</text>
<text x="100.4" y="135.2">??</text>
<text x="108" y="134.2">R6</text>
<text x="108" y="136.8">??</text>
<text x="201.9" y="137">J8</text>
<text x="141.6" y="141.8">U4A</text>
<text x="201.9" y="139.6">ACTIVEVIDEO_OUT</text>
<text x="97.4" y="145.2" transform="rotate(-90 97.4 145.2)">Cx</text>
<text x="107.5" y="147.5" transform="rotate(-90 107.5 147.5)">RxCx</text>
<text x="141" y="144.4">4066</text>
<text x="94.5" y="150.7">Clk+</text>
<text x="94.5" y="155.8">Clk-</text>
<text x="107.2" y="150.7">Q</text>
<text x="107.2" y="155.8">~{Q}</text>
<text x="201.9" y="154.8">J9</text>
<text x="94.5" y="160.9">R</text>
<text x="104" y="160.4">U6A</text>
<text x="141.5" y="159.6">U4B</text>
<text x="201.9" y="157.4">COLORBURST_OUT</text>
<text x="86.9" y="164.7">GND</text>
<text x="104.2" y="162.4">4538</text>
<text x="141" y="162.2">4066</text>
</g>
</svg>
